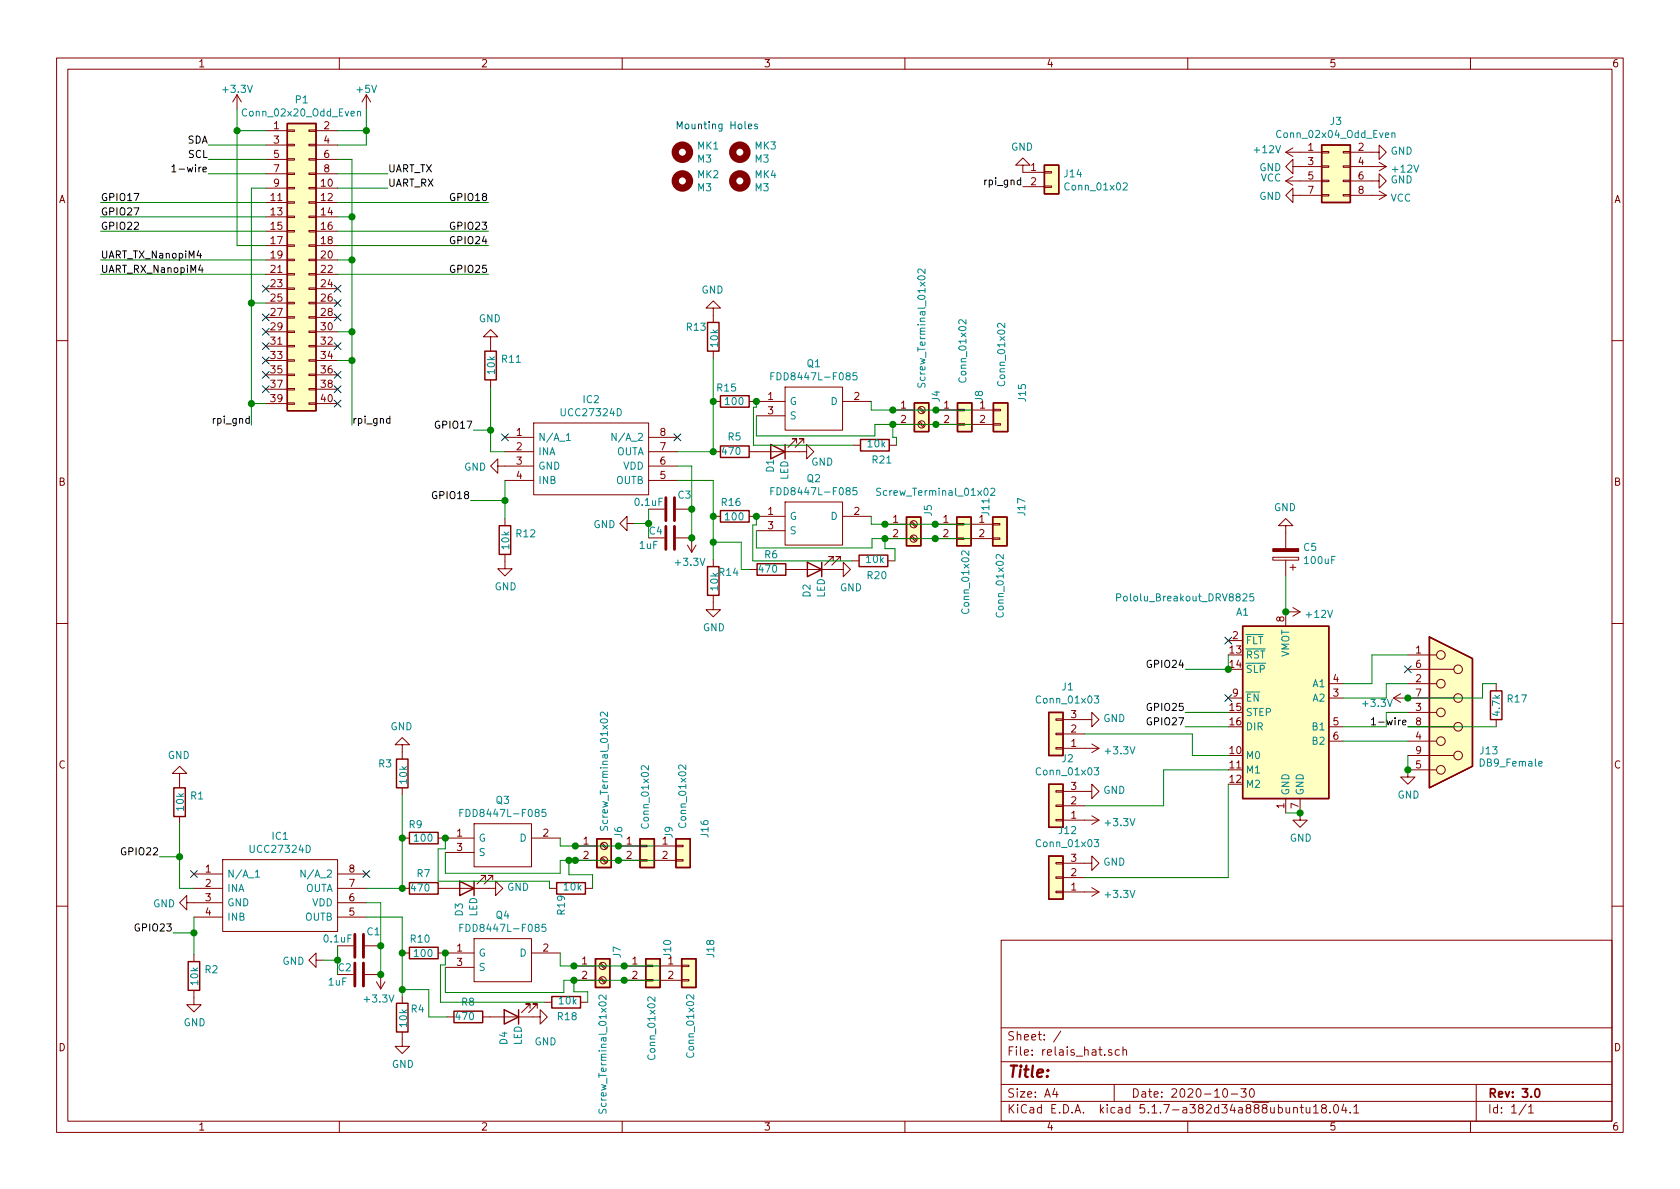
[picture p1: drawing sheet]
<svg xmlns="http://www.w3.org/2000/svg" width="297mm" height="210mm" viewBox="0 0 297 210" stroke-linecap="round" stroke-linejoin="round" font-family="sans-serif">
<g fill="none" stroke="#840000" stroke-width=".18">
<path d="M10 10.3h277v189.9h-277zM12 12.2h273v186.1h-273zM41.9 16.8l-.8 1.2M41.9 16.8v2.5M41.9 16.8l.8 1.2M60 10.3v1.9M64.8 16.8l-.8 1.2M64.8 16.8v2.5M64.8 16.8l.7 1.2M110 10.3v1.9M160 10.3v1.9M210 10.3v1.9"/>
<path d="M260 10.3v1.9M47 23.1h3.8M47 33.3h3.8M47 35.8h3.8M47 38.3h3.8M47 25.6h3.8M47 28.2h3.8M47 30.7h3.8M50.8 38.2h1.3v.3h-1.3zM50.8 35.7h1.3v.2h-1.3zM50.8 33.1h1.3v.3h-1.3zM50.8 30.6h1.3v.3h-1.3z"/>
<path d="M50.8 28.1h1.3v.2h-1.3zM50.8 25.5h1.3v.3h-1.3zM50.8 23h1.3v.2h-1.3zM54.6 38.2h1.3v.3h-1.3zM54.6 35.7h1.3v.2h-1.3zM54.6 33.1h1.3v.3h-1.3zM54.6 30.6h1.3v.3h-1.3zM54.6 28.1h1.3v.2h-1.3zM54.6 25.5h1.3v.3h-1.3zM54.6 23h1.3v.2h-1.3zM55.9 23.1h3.8M55.9 33.3h3.8"/>
<path d="M55.9 35.8h3.8M55.9 38.3h3.8M55.9 25.6h3.8M55.9 28.2h3.8M55.9 30.7h3.8M180.8 29.2h1.3l-1.3-1.3-1.2 1.3h1.2v1.3h3.9M180.8 33h3.9M184.7 32.9h1.2v.2h-1.2zM184.7 30.3h1.2v.3h-1.2zM227.3 32l1.3 .8M227.3 32h6.4M227.3 26.9h6.4"/>
<path d="M227.3 26.9l1.3 .8M228.6 34.5v-1.2l-1.3 1.2 1.3 1.3v-1.3h5.1M228.6 29.5v-1.3l-1.3 1.3 1.3 1.2v-1.2h5.1M228.6 31.2l-1.3 .8M228.6 26.2l-1.3 .7M233.7 34.4h1.2v.3h-1.2zM233.7 31.9h1.2v.2h-1.2zM233.7 26.8h1.2v.2h-1.2zM233.7 29.3h1.2v.3h-1.2zM237.5 34.4h1.3v.3h-1.3zM237.5 31.9h1.3v.2h-1.3zM237.5 26.8h1.3v.2h-1.3z"/>
<path d="M237.5 29.3h1.3v.3h-1.3zM238.8 26.9h5v-1.3l1.3 1.3-1.3 1.3v-1.3M238.8 32h5v-1.3l1.3 1.3-1.3 1.3v-1.3M238.8 34.5h6.3M238.8 29.5h6.3M243.8 33.8l1.3 .7M243.8 28.7l1.3 .8M245.1 34.5l-1.3 .8M245.1 29.5l-1.3 .7M47 40.9h3.8M47 43.4h3.8M47 46h3.8"/>
<path d="M47 48.5h3.8M47 51h3.8M47 53.6h3.8M47 56.1h3.8M47 58.7h3.8M50.8 50.9h1.3v.3h-1.3zM50.8 53.5h1.3v.2h-1.3zM50.8 56h1.3v.3h-1.3zM50.8 58.5h1.3v.3h-1.3zM50.8 48.4h1.3v.2h-1.3zM50.8 43.3h1.3v.3h-1.3zM50.8 40.8h1.3v.2h-1.3z"/>
<path d="M50.8 45.8h1.3v.3h-1.3zM54.6 50.9h1.3v.3h-1.3zM54.6 53.5h1.3v.2h-1.3zM54.6 56h1.3v.3h-1.3zM54.6 58.5h1.3v.3h-1.3zM54.6 48.4h1.3v.2h-1.3zM54.6 43.3h1.3v.3h-1.3zM54.6 40.8h1.3v.2h-1.3zM54.6 45.8h1.3v.3h-1.3zM55.9 40.9h3.8M55.9 43.4h3.8M55.9 46h3.8"/>
<path d="M55.9 48.5h3.8M55.9 51h3.8M55.9 53.6h3.8M55.9 56.1h3.8M55.9 58.7h3.8M86.7 59.6h1.3l-1.3-1.3-1.2 1.3h1.2v2.5M126.1 54.5h1.3l-1.3-1.3-1.3 1.3h1.3v2.5M10 60.2h2M47 61.2h3.8M47 63.7h3.8M47 66.3h3.8M47 68.8h3.8"/>
<path d="M47 71.4h3.8M50.8 61.1h1.3v.2h-1.3zM50.8 63.6h1.3v.3h-1.3zM50.8 66.2h1.3v.2h-1.3zM50.8 68.7h1.3v.3h-1.3zM50.8 71.2h1.3v.3h-1.3zM54.6 61.1h1.3v.2h-1.3zM54.6 63.6h1.3v.3h-1.3zM54.6 66.2h1.3v.2h-1.3zM54.6 68.7h1.3v.3h-1.3zM54.6 71.2h1.3v.3h-1.3zM55.9 61.2h3.8"/>
<path d="M55.9 63.7h3.8M55.9 66.3h3.8M55.9 68.8h3.8M55.9 71.4h3.8M86.7 67.2v1.2M89.3 79.9h5.1M89.3 77.3h5.1M94.4 74.8h20.3v12.7h-20.3zM114.7 79.9h5.1M114.7 77.3h5.1M126.1 71h1.3M126.1 79.9h1.3"/>
<path d="M126.1 62.1v1.3M132.5 79.9h10.1v-1.3l1.3 1.3-1.3 1.2v-1.2M132.5 71h6.3M133.7 73.5h5.1M138.8 68.4h10.2v7.7h-10.2zM140.8 78.4v-.8h-.7h.7l-1.5 1.5M142.1 78.4v-.8h-.7h.7l-1.5 1.5M149 71h5.1M150.9 78.7h1.2M157.2 78.7h1.3M157.9 72.5h3.8M157.9 75.1h3.8"/>
<path d="M162.4 74.7l.9 .9M162.4 72.2l.9 .8M162.6 74.5l.8 .9M162.6 72l.8 .8M165.5 72.5h3.8M165.5 75.1h3.8M169.3 74.9h1.3v.3h-1.3zM169.3 72.4h1.3v.2h-1.3zM171.8 72.5h3.8M171.8 75.1h3.8M175.6 74.9h1.3v.3h-1.3zM175.6 72.4h1.3v.2h-1.3z"/>
<path d="M285 60.2h2M88 82.4v-1.3l-1.3 1.3 1.3 1.3v-1.3h6.4M89.3 98v2.6h1.3l-1.3 1.2-1.3-1.2h1.3M89.3 85h5.1M89.3 91.7v1.3M110.9 92.6v-1.3l-1.3 1.3 1.3 1.2v-1.2h1.2M114.7 90h2.8M114.7 82.4h5.1M114.7 85h5.1M119.5 95.1h2.8v2.6M119.5 90h2.8M121.5 96.4l.8 1.3"/>
<path d="M123.1 96.4l-.8 1.3M126.1 91.3h1.3M126.1 98.9v1.3M132.5 91.3h6.3M133.7 93.8h5.1M138.8 88.8h10.2v7.6h-10.2zM147.3 99.2v-.8h-.7h.7l-1.5 1.5M148.6 99.2v-.8h-.8h.8l-1.5 1.5M149 91.3h5.1M150.6 99.2h1.3M156.5 92.7h3.8M156.5 95.2h3.8"/>
<path d="M157 99.2h1.2M161 94.9l.9 .9M161 92.4l.9 .8M161.2 94.7l.9 .9M161.2 92.2l.9 .8M165.4 92.7h3.8M165.4 95.2h3.8M169.2 95.1h1.2v.3h-1.2zM169.2 92.6h1.2v.2h-1.2zM171.7 92.7h3.8M171.7 95.2h3.8M175.5 95.1h1.3v.3h-1.3z"/>
<path d="M175.5 92.6h1.3v.2h-1.3zM225 98.5h4.6v.6h-4.6zM227.3 93h1.3l-1.3-1.3-1.2 1.3h1.2v4M227.3 99.1v2.7M228.6 99.8v1M10 110.3h2M126.1 105.3v2.5h1.3l-1.3 1.3-1.3-1.3h1.3M132.6 100.7h1.3M138.9 100.7h10.2v-1.3l1.3 1.3-1.3 1.3v-1.3M217.2 113.3h2.5M228.1 100.3h1M228.6 107.4l1.3 .8"/>
<path d="M229.9 108.2h-2.6v2.5M229.9 108.2l-1.3 .8M248.9 118.4h8.1M248.9 115.8h5.1M285 110.3h2M31.7 136.8h1.3l-1.3-1.3-1.2 1.3h1.2v2.5M71.1 131.7h1.3l-1.3-1.3-1.3 1.3h1.3v2.5M71.1 139.3v1.3M186.7 139.8h1.3v.3h-1.3zM186.7 127.1h1.3v.3h-1.3zM186.7 132.2h1.3v.3h-1.3zM186.7 129.7h1.3v.2h-1.3z"/>
<path d="M188 127.2h5v-1.2l1.3 1.2-1.3 1.3v-1.3M188 139.9h5v-1.2l1.3 1.2-1.3 1.3v-1.3M188 132.3h6.3M188 129.8h3.8M193 131.6l1.3 .7M194.3 132.3l-1.3 .8M217.2 123.4h2.5M234.9 131.1h2.6M234.9 128.5h2.6M234.9 123.4h2.6M234.9 120.9h2.6M246.4 123.4h10.6"/>
<path d="M246.4 123.4l1.2 .8M247.6 122.7l-1.2 .7M248.9 133.6h8.1M248.9 131.1h5.1M248.9 128.5h8.1M248.9 126h5.1M248.9 120.9h5.1M254 136.1h-5.1v1.3h1.3l-1.3 1.3-1.3-1.3h1.3M264.5 120.9v1.3M264.5 127.2v1.3M31.7 144.4v1.3M33 159.6v-1.2l-1.3 1.2 1.3 1.3v-1.3h6.4"/>
<path d="M34.3 157.1h5.1M34.3 154.6h5.1M39.4 152h20.3v12.7h-20.3zM59.7 157.1h5.1M59.7 154.6h5.1M59.7 159.6h5.1M71.1 157.1h1.3M71.1 148.2h1.3M77.5 157.1h10.1v-1.3l1.3 1.3-1.3 1.3v-1.3M77.5 148.2h6.3M78.7 150.7h5.1M83.8 145.7h10.2v7.6h-10.2z"/>
<path d="M85.9 155.6v-.8h-.8h.8l-1.6 1.5M87.1 155.6v-.8h-.7h.7l-1.5 1.5M94 148.2h5.1M97.2 157.1h1.2M101.7 149.6h3.8M101.7 152.1h3.8M103.5 157.1h1.3M106.3 151.8l.8 .8M106.3 149.3l.8 .8M106.5 151.6l.8 .9M106.5 149.1l.8 .8M109.3 149.6h3.9"/>
<path d="M109.3 152.1h3.9M113.2 152h1.2v.3h-1.2zM113.2 149.5h1.2v.2h-1.2zM115.7 149.6h3.8M115.7 152.1h3.8M119.5 152h1.3v.3h-1.3zM119.5 149.5h1.3v.2h-1.3zM186.7 144.9h1.3v.3h-1.3zM186.7 142.4h1.3v.2h-1.3zM186.7 152.5h1.3v.3h-1.3zM186.7 157.6h1.3v.3h-1.3zM186.7 155.1h1.3v.2h-1.3z"/>
<path d="M188 152.6h5v-1.2l1.3 1.2-1.3 1.3v-1.3M188 145h6.3M188 142.5h3.8M188 157.7h6.3M188 155.2h3.8M193 157l1.3 .7M193 144.3l1.3 .7M194.3 157.7l-1.3 .8M194.3 145l-1.3 .8M227.3 141.2v2.6M229.9 141.2v3.8h1.2l-1.2 1.3-1.3-1.3h1.3M10 160.2h2"/>
<path d="M34.3 175.1v2.6h1.3l-1.3 1.2-1.3-1.2h1.3M34.3 162.2h5.1M34.3 168.8v1.2M55.9 169.8v-1.3l-1.3 1.3 1.3 1.3v-1.3h1.2M59.7 167.3h2.8M59.7 162.2h5.1M64.5 172.3h2.8v2.6M64.5 167.3h2.8M66.5 173.6l.8 1.3M68.1 173.6l-.8 1.3M71.1 168.5h1.3M71.1 176.1v1.3"/>
<path d="M77.5 168.5h6.3M78.7 171.1h5.1M79 179.8h1.3M83.8 166h10.2v7.6h-10.2zM85.3 179.8h10.2v-1.2l1.3 1.2-1.3 1.3v-1.3M93.7 178.3v-.8h-.7h.7l-1.5 1.6M94 168.5h5.1M95 178.3v-.8h-.8h.8l-1.5 1.6M96.3 177.2h1.3M101.5 170.8h3.8M101.5 173.3h3.8M102.6 177.2h1.3"/>
<path d="M106 173l.9 .9M106 170.5l.9 .8M106.2 172.8l.9 .9M106.2 170.3l.9 .8M110.4 170.8h3.8M110.4 173.3h3.8M114.2 173.2h1.2v.3h-1.2zM114.2 170.7h1.2v.2h-1.2zM116.7 170.8h3.8M116.7 173.3h3.8M120.5 173.2h1.3v.3h-1.3zM120.5 170.7h1.3v.2h-1.3z"/>
<path d="M177 166.3h108v32h-108zM285 160.2h2M60 198.3v1.9M71.1 182.5v2.5h1.3l-1.3 1.3-1.3-1.3h1.3M110 198.3v1.9M160 198.3v1.9M177 194.8h108M177 191.8h108M177 187.8h108M177 181.8h108M186.5 192.5l-.4 1h1M186.8 193v1"/>
<path d="M187.6 182.3l-1.3 2M196.5 185.7l-.3-.1-.2 .2 .1 .2 .4 .2v.3h-.5M197 191.8v3M197.9 185.7l-.4-.1-.3 .3 .1 .6 .2 .1 .4-.1M198.6 185.7l.2-.1 .3 .1 .1 .9M198.6 185.1v1.5M210 198.3v1.9M216.3 192.7l.4-.2a.94 .94 0 0 1 0 1.5 .79 .79 0 0 1-.4-1.3zM217.7 193.5h1.1M219.4 192.5h.9l-.5 .6 .5 .1v.7l-.3 .1-.6-.1M221.1 192.6l.2-.1a.8 .8 0 0 1 .5 .8 .8 .8 0 0 1-.5 .7 1 1 0 0 1-.2-1.4zM228.7 196l.1-.1a.37 .37 0 0 1 .6 .1v.8"/>
<path d="M228.7 195.8v1M229.9 195.8h.6M230.1 195.3v1.3l.4 .2M230.9 195.8v.8a.39 .39 0 0 0 .7 .1M231.6 195.8v1M232.2 195.8l.5-.5v1.5M232.2 196.8h.9M233.9 196l-.2-.3v-.2l.2-.2 .5 .1 .1 .2-.1 .2-.6 .2a.48 .48 0 0 0-.1 .7l.2 .1 .5-.1a.48 .48 0 0 0-.2-.7M235.2 196.7v.1M235.9 195.5l.2-.2a.81 .81 0 0 1 .6 .6 .81 .81 0 0 1-.3 .8l-.1 .1a.79 .79 0 0 1-.4-1.3zM237.6 195.2l-.4 1.1h1M237.9 195.8v1"/>
<path d="M238.7 196.7v.1M239.4 195.8l.4-.5v1.5M239.4 196.8h.8M260 198.3v1.9M261 191.8v6.5M269.8 195.2l-1.2 2M270.3 195.8l.4-.5v1.5M270.3 196.8h.8"/>
<circle cx="162.9" cy="72.5" r=".63"/>
<circle cx="162.9" cy="75.1" r=".63"/>
<circle cx="161.5" cy="95.2" r=".63"/>
<circle cx="161.5" cy="92.7" r=".63"/>
<circle cx="254.8" cy="115.8" r=".76"/>
<circle cx="257.8" cy="118.4" r=".76"/>
<circle cx="254.8" cy="131.1" r=".76"/>
<circle cx="254.8" cy="136.1" r=".76"/>
<circle cx="254.8" cy="126" r=".76"/>
<circle cx="254.8" cy="120.9" r=".76"/>
<circle cx="257.8" cy="128.5" r=".76"/>
<circle cx="257.8" cy="123.4" r=".76"/>
<circle cx="257.8" cy="133.6" r=".76"/>
<circle cx="106.8" cy="152.1" r=".63"/>
<circle cx="106.8" cy="149.6" r=".63"/>
<circle cx="106.6" cy="173.3" r=".63"/>
<circle cx="106.6" cy="170.8" r=".63"/>
</g>
<path d="M271.5 192.7l.2-.2a.81 .81 0 0 1 .6 .6 .81 .81 0 0 1-.3 .8l-.1 .1a.79 .79 0 0 1-.4-1.3z" fill="none" stroke="#840000" stroke-width=".3"/>
<g fill="#ffffc2" stroke="#ffffc2" stroke-width=".18">
<path d="M185.4 138.7h2.6v7.6h-2.6z"/>
<path d="M252.7 112.6l7.6 3.9v19l-7.6 3.8z"/>
<path d="M185.4 126h2.6v7.6h-2.6z"/>
<path d="M185.4 151.4h2.6v7.6h-2.6z"/>
<path d="M113.2 148.3h2.5v5.1h-2.5z"/>
<path d="M169.3 71.2h2.5v5.1h-2.5z"/>
<path d="M114.2 169.5h2.5v5.1h-2.5z"/>
<path d="M169.2 91.4h2.5v5.1h-2.5z"/>
<path d="M219.7 110.7h15.2v30.5h-15.2z"/>
<path d="M160.3 91.4h2.5v5.1h-2.5z"/>
<path d="M105.5 148.3h2.6v5.1h-2.6z"/>
<path d="M161.7 71.2h2.5v5.1h-2.5z"/>
<path d="M105.3 169.5h2.5v5.1h-2.5z"/>
<path d="M120.5 169.5h2.6v5.1h-2.6z"/>
<path d="M184.7 29.2h2.5v5.1h-2.5z"/>
<path d="M175.5 91.4h2.6v5.1h-2.6z"/>
<path d="M175.6 71.2h2.6v5.1h-2.6z"/>
<path d="M119.5 148.3h2.5v5.1h-2.5z"/>
<path d="M50.8 21.8h5.1v50.8h-5.1z"/>
<path d="M233.7 25.6h5.1v10.2h-5.1z"/>
</g>
<g fill="none" stroke="#840000" stroke-width=".25">
<path d="M50.8 21.8h5.1v50.8h-5.1zM184.7 29.2h2.5v5.1h-2.5zM233.7 25.6h5.1v10.2h-5.1zM125.1 57h2v5.1h-2zM85.7 62.1h2.1v5.1h-2.1zM127.4 78.9h5.1v2h-5.1zM127.4 70h5.1v2h-5.1zM136.3 78.6l2.5 1.3-2.5 1.2zM138.8 78.6v2.5M152.1 77.7h5.1v2.1h-5.1zM161.7 71.2h2.5v5.1h-2.5zM169.3 71.2h2.5v5.1h-2.5z"/>
<path d="M175.6 71.2h2.6v5.1h-2.6zM88.3 93h2v5h-2zM127.4 90.3h5.1v2h-5.1zM133.9 99.7h5v2h-5zM142.7 99.4l2.6 1.3-2.6 1.3zM145.3 99.4v2.6M151.9 98.2h5.1v2h-5.1zM160.3 91.4h2.5v5.1h-2.5zM169.2 91.4h2.5v5.1h-2.5zM175.5 91.4h2.6v5.1h-2.6zM125.1 100.2h2v5.1h-2zM219.7 110.7h15.2v30.5h-15.2z"/>
<path d="M252.7 112.6l7.6 3.9v19l-7.6 3.8zM30.7 139.3h2.1v5.1h-2.1zM70.1 134.2h2v5.1h-2zM185.4 138.7h2.6v7.6h-2.6zM185.4 126h2.6v7.6h-2.6zM263.5 122.2h2.1v5h-2.1zM72.4 156.1h5.1v2h-5.1zM72.4 147.2h5.1v2h-5.1zM81.3 155.8l2.5 1.3-2.5 1.3zM83.8 155.8v2.6M98.4 156.1h5.1v2h-5.1zM105.5 148.3h2.6v5.1h-2.6z"/>
<path d="M113.2 148.3h2.5v5.1h-2.5zM119.5 148.3h2.5v5.1h-2.5zM185.4 151.4h2.6v7.6h-2.6zM33.3 170h2v5.1h-2zM70.1 177.4h2v5.1h-2zM72.4 167.5h5.1v2h-5.1zM80.3 178.8h5v2h-5zM89.2 178.6l2.5 1.2-2.5 1.3zM91.7 178.6v2.5M97.6 176.2h5v2.1h-5zM105.3 169.5h2.5v5.1h-2.5zM114.2 169.5h2.5v5.1h-2.5z"/>
<path d="M120.5 169.5h2.6v5.1h-2.6z"/>
</g>
<g fill="none" stroke="#008484" stroke-width=".18">
<path d="M63.2 19.8l.2-.1h.3l.1 .8M63.2 19.7v.8M198.6 32.5l.5-.2 .2 .4v.2l-.8 .7h.8M246.1 23.6l.2-.1h.3v.8M246.1 23.5v.8M163.6 47.6v.8l-.8-.8h-.2l-.3 .2 .1 .5M170.8 56.5v.8l-.7-.7-.2-.1-.4 .3 .1 .4M177.6 57.2v.8l-.7-.8h-.2l-.3 .2 .1 .5M100.2 77l.3-.4v1.3M100.2 77.9h.7M108.9 76.6v1.3l-.7-1.3v1.3M136.3 66.5h.4"/>
<path d="M136.9 65.9h-.6v1.3M151.5 65.9h-.6l-.1 .6 .5-.1 .2 .2v.3l-.2 .3-.5-.1M162.4 67.8l-.1 .4 .1 .2h.4l.3-.6h.2l.3 .2-.1 .5M136.3 86.8h.4M136.9 86.2h-.6v1.3M151.5 86.2h-.6l-.1 .6 .5-.1 .2 .3v.3l-.2 .2-.5-.1M155.7 86.4l-.5-.1-.2 .2 .1 .4 .6 .2v.3l-.2 .2-.5-.1M171.3 97.4v.8l-.7-.7-.2-.1-.4 .3 .2 .4M175.2 86.5l.5-.2 .2 .4-.1 .2-.7 .7h.8M177.4 98.1v.8l-.7-.8h-.2l-.4 .2 .2 .5M197.4 105.7l.7-.1v-.5l-.7-.1v1.3M219.8 105.1l.4-.1 .3 .4-.1 .2-.7 .7h.8"/>
<path d="M221.6 105h-.6v.6l.2-.1 .4 .1v.5l-.1 .2-.5-.2M107.4 125.9v.8l-.7-.7-.2-.1-.4 .3 .2 .4M114.7 135.4v.8l-.8-.7-.2-.1-.3 .2 .1 .5M121.3 135.3v.8l-.8-.8h-.2l-.3 .2 .1 .5M193.5 135.8h.8l-.4 .4 .3 .2v.6h-.5l-.2-.1M193.5 123.1h.8l-.4 .4 .3 .2v.6h-.5l-.2-.1M45.2 154.2l.3-.4v1.3M45.2 155.1h.7M53.9 153.8v1.3l-.7-1.3v1.3M81.3 143.7h.4M81.9 143.1h-.6v1.3M96.5 143.1h-.6l-.1 .6 .5-.1 .2 .3v.3l-.2 .2-.5-.1"/>
<path d="M106.2 146.1l-.1 .5 .2 .2 .4-.1 .2-.5 .3-.1 .2 .2v.5M193.5 148.5h.8l-.4 .4 .3 .2v.6h-.5l-.2-.1M81.3 164.1h.4M81.9 163.4h-.6v1.3M96.5 163.4h-.6l-.1 .7 .5-.2 .2 .3v.3l-.2 .2-.5-.1M107.2 176v.8l-.7-.8h-.3l-.3 .2 .1 .5M115.8 176.3v.8l-.7-.8h-.2l-.4 .2 .2 .5M122.7 175.9v.8l-.8-.7-.2-.1-.3 .2 .1 .5M106 196.2l-.1 .4 .1 .2h.5l.2-.6h.2l.3 .2-.1 .5"/>
</g>
<path d="M225 97h4.6v.5h-4.6z" fill="#840000" stroke="#840000" stroke-width=".18"/>
<path d="M117.7 88v4.1M117.7 93.1v4M119.3 88v4.1M119.3 93.1v4M62.7 165.2v4.1M62.7 170.3v4.1M64.3 165.2v4.1M64.3 170.3v4.1" fill="none" stroke="#840000" stroke-width=".51"/>
<g fill="none" stroke="#840000" stroke-width="1.3">
<circle cx="120.6" cy="26.9" r="1.27"/>
<circle cx="120.6" cy="32" r="1.27"/>
<circle cx="130.8" cy="26.9" r="1.27"/>
<circle cx="130.8" cy="32" r="1.27"/>
</g>
<g fill="none" stroke="#008400" stroke-width=".18">
<path d="M41.9 19.3v24.1h5.1M64.8 19.3v6.3h-5.1M17.8 38.3h29.2M17.8 35.8h29.2M36.8 30.7h10.2M36.8 25.6h10.2M36.8 28.2h10.2M41.9 23.1h5.1M47 33.3h-2.6v41.9M59.7 28.2h2.5v47M59.7 30.7h8.9M59.7 33.3h8.9"/>
<path d="M59.7 23.1h5.1M59.7 38.3h2.5M59.7 35.8h26.7M17.8 46h29.2M17.8 40.9h29.2M17.8 48.5h29.2M44.4 53.6h2.6M59.7 58.7h2.5M59.7 46h2.5M59.7 43.4h26.7M59.7 40.9h26.7M59.7 48.5h26.7"/>
<path d="M44.4 71.4h2.6M59.7 63.7h2.5M83.7 76.1h3M86.7 68.4v11.5h2.6M126.1 63.4v16.5h-6.3M133.7 71v1h-.5v6.7h17.7M133.7 73.5v3.6h21v-2h17.1M154.1 71v1.5h17.7M157.9 75.1v2.2h.6v1.4M83.2 88.5h6.1M89.3 85v6.7M112.1 92.6h2.6"/>
<path d="M114.7 90v5.1M119.8 85h6.3v13.9M119.8 82.4h2.5v12.7M126.1 95.9h5v4.8h1.5M133.7 91.3v1.5h-.6v6.4h17.5M133.7 93.8v3.1h20.5v-1.7h17.5M154.1 91.3v1.4h17.6M156.5 95.2v1.8h1.7v2.2M217.2 115.8v2.6h-7.7M227.3 101.8v6.4M248.9 115.8h-6.3v5.1h-5.1M191.8 129.8h19v3.8h6.4"/>
<path d="M209.5 128.5h7.7M209.5 126h7.7M217.2 138.7v16.5h-25.4M217.2 136.1h-11.5v6.4h-13.9M237.5 131.1h11.4M248.9 120.9h-3.8v2.5h-7.6M248.9 126h-3.8v2.5h-7.6M248.9 128.5h15.6M248.9 133.6v2.5M264.5 120.9h-2.4v2.5h-13.2M28.2 151.5h3.5M31.7 145.7v11.4h2.6"/>
<path d="M64.8 159.6h2.5v12.7M71.1 140.6v16.5h-6.3M78.7 150.7v3.7h20.4v-2.3h16.6M78.7 148.2v1.9h-1.2v5.7h19.7v1.3M99.1 148.2v1.4h16.6M100.6 152.1v2.6h4.2v2.4M227.3 143.8h2.6M30.6 165h3.7M34.3 162.2v6.6M57.1 169.8h2.6M59.7 167.3v5M64.8 162.2h6.3v13.9"/>
<path d="M71.1 175h4.7v4.8h3.2M78.7 168.5v2.1h-.8v6.6h18.4M78.7 171.1v4.4h21v-2.2h17M99.1 168.5v2.3h17.6M101.5 173.3v2.1h2.4v1.8"/>
</g>
<path d="M30.4 29.5l.4-.4v1.3M30.4 30.4h.7M35.1 44.3l-.3 .9h.8M35.4 46.9l-.3 .8h.8M35.7 47.3v.9M68.9 74.1l-.3-.1-.2 .2 .1 .6h.4M68.9 73.6v1.2M242.5 127.3l.3-.4v1.3M242.5 128.2h.7" fill="none" stroke="#000" stroke-width=".18"/>
<path d="M132.3 22.3l.6-.1v-.2l-.4-.1-.2 .2 .1 .6h.5M133.9 22l-.3-.1-.2 .2 .1 .2 .4 .1v.3h-.5" fill="none" stroke="#0000c2" stroke-width=".18"/>
<g fill="#008400" stroke="#008400" stroke-width=".25">
<circle cx="109.3" cy="149.6" r=".51"/>
<circle cx="133.7" cy="91.3" r=".51"/>
<circle cx="62.2" cy="38.3" r=".51"/>
<circle cx="59.7" cy="169.8" r=".51"/>
<circle cx="110.4" cy="173.3" r=".51"/>
<circle cx="64.8" cy="23.1" r=".51"/>
<circle cx="126.1" cy="71" r=".51"/>
<circle cx="110.4" cy="170.8" r=".51"/>
<circle cx="62.2" cy="63.7" r=".51"/>
<circle cx="133.7" cy="71" r=".51"/>
<circle cx="62.2" cy="58.7" r=".51"/>
<circle cx="126.1" cy="91.3" r=".51"/>
<circle cx="62.2" cy="46" r=".51"/>
<circle cx="109.3" cy="152.1" r=".51"/>
<circle cx="122.3" cy="95.1" r=".51"/>
<circle cx="44.5" cy="71.4" r=".51"/>
<circle cx="41.9" cy="23.1" r=".51"/>
<circle cx="100.6" cy="152.1" r=".51"/>
<circle cx="165.5" cy="75.1" r=".51"/>
<circle cx="122.3" cy="90" r=".51"/>
<circle cx="44.5" cy="53.6" r=".51"/>
<circle cx="248.9" cy="123.4" r=".51"/>
<circle cx="78.7" cy="148.2" r=".51"/>
<circle cx="165.5" cy="72.5" r=".51"/>
<circle cx="165.4" cy="95.2" r=".51"/>
<circle cx="114.7" cy="92.6" r=".51"/>
<circle cx="78.7" cy="168.5" r=".51"/>
<circle cx="165.4" cy="92.7" r=".51"/>
<circle cx="101.5" cy="173.3" r=".51"/>
<circle cx="67.3" cy="172.3" r=".51"/>
<circle cx="217.2" cy="118.4" r=".51"/>
<circle cx="229.9" cy="143.8" r=".51"/>
<circle cx="227.3" cy="108.2" r=".51"/>
<circle cx="67.3" cy="167.3" r=".51"/>
<circle cx="157.9" cy="72.5" r=".51"/>
<circle cx="157.9" cy="75.1" r=".51"/>
<circle cx="156.5" cy="95.2" r=".51"/>
<circle cx="71.1" cy="168.5" r=".51"/>
<circle cx="156.5" cy="92.7" r=".51"/>
<circle cx="101.7" cy="149.6" r=".51"/>
<circle cx="71.1" cy="148.2" r=".51"/>
<circle cx="101.7" cy="152.1" r=".51"/>
<circle cx="101.5" cy="170.8" r=".51"/>
<circle cx="86.7" cy="76.1" r=".51"/>
<circle cx="248.9" cy="136.1" r=".51"/>
<circle cx="89.3" cy="88.5" r=".51"/>
<circle cx="126.1" cy="95.9" r=".51"/>
<circle cx="71.1" cy="175" r=".51"/>
<circle cx="71.1" cy="157.1" r=".51"/>
<circle cx="126.1" cy="79.9" r=".51"/>
<circle cx="34.3" cy="165" r=".51"/>
<circle cx="31.8" cy="151.5" r=".51"/>
</g>
<g fill="none" stroke="#000084" stroke-width=".18">
<path d="M46.4 55.5l1.2 1.2M46.4 50.4l1.2 1.3M46.4 58.1l1.2 1.2M47.6 55.5l-1.2 1.2M47.6 50.4l-1.2 1.3M47.6 58.1l-1.2 1.2M59.1 50.4l1.2 1.3M59.1 53l1.2 1.2M59.1 55.5l1.2 1.2M60.3 50.4l-1.2 1.3M60.3 53l-1.2 1.2M60.3 55.5l-1.2 1.2"/>
<path d="M46.4 60.6l1.2 1.2M46.4 63.1l1.2 1.3M46.4 65.7l1.2 1.2M46.4 68.2l1.2 1.2M47.6 65.7l-1.2 1.2M47.6 68.2l-1.2 1.2M47.6 60.6l-1.2 1.2M47.6 63.1l-1.2 1.3M59.1 60.6l1.2 1.2M59.1 68.2l1.2 1.2M59.1 65.7l1.2 1.2M59.1 70.8l1.2 1.2"/>
<path d="M60.3 60.6l-1.2 1.2M60.3 68.2l-1.2 1.2M60.3 65.7l-1.2 1.2M60.3 70.8l-1.2 1.2M88.7 76.7l1.2 1.2M89.9 76.7l-1.2 1.2M119.2 76.7l1.2 1.2M120.4 76.7l-1.2 1.2M216.6 112.7l1.2 1.2M217.8 112.7l-1.2 1.2M248.3 117.7l1.2 1.3M249.5 117.7l-1.2 1.3"/>
<path d="M216.6 122.8l1.2 1.2M217.8 122.8l-1.2 1.2M33.7 153.9l1.2 1.3M34.9 153.9l-1.2 1.3M64.2 153.9l1.2 1.3M65.4 153.9l-1.2 1.3"/>
</g>
<text font-size="2.8" fill="#840000" x="178" y="190.5">Title:</text>
<g font-size="2.1" fill="#840000">
<text x="178" y="184">Sheet: /</text>
<text x="178" y="186.7">File: relais_hat.sch</text>
<text x="178" y="196.9">KiCad E.D.A. kicad 5.1.7-a382d34a888ubuntu18.04.1</text>
<text x="178" y="194.1">Size: A4</text>
<text x="200" y="194.1">Date: 2020-10-30</text>
<text x="263" y="194.1">Rev: 3.0</text>
<text x="263" y="196.9">Id: 1/1</text>
</g>
<g font-size="1.8" fill="#840000">
<text x="35" y="11.9">1</text>
<text x="85" y="11.9">2</text>
<text x="135" y="11.9">3</text>
<text x="185" y="11.9">4</text>
<text x="235" y="11.9">5</text>
<text x="285" y="11.9">6</text>
<text x="48.4" y="22.9">1</text>
<text x="57.3" y="22.9">2</text>
<text x="48.4" y="25.4">3</text>
<text x="48.4" y="27.9">5</text>
<text x="57.3" y="25.4">4</text>
<text x="57.3" y="27.9">6</text>
<text x="231.3" y="26.7">1</text>
<text x="231.3" y="29.2">3</text>
<text x="240.2" y="26.7">2</text>
<text x="240.2" y="29.2">4</text>
<text x="10.4" y="35.9">A</text>
<text x="47.9" y="35.6">11</text>
<text x="48.4" y="30.5">7</text>
<text x="48.4" y="33">9</text>
<text x="56.8" y="33">10</text>
<text x="56.8" y="35.6">12</text>
<text x="57.3" y="30.5">8</text>
<text x="182.3" y="30.2">1</text>
<text x="182.3" y="32.8">2</text>
<text x="231.3" y="31.7">5</text>
<text x="231.3" y="34.3">7</text>
<text x="240.2" y="31.7">6</text>
<text x="240.2" y="34.3">8</text>
<text x="285.4" y="35.9">A</text>
<text x="47.9" y="38.1">13</text>
<text x="47.9" y="40.6">15</text>
<text x="56.8" y="38.1">14</text>
<text x="56.8" y="40.6">16</text>
<text x="47.9" y="43.2">17</text>
<text x="47.9" y="45.7">19</text>
<text x="56.8" y="43.2">18</text>
<text x="56.8" y="45.7">20</text>
<text x="47.9" y="48.3">21</text>
<text x="47.9" y="50.8">23</text>
<text x="47.9" y="53.3">25</text>
<text x="56.8" y="48.3">22</text>
<text x="56.8" y="50.8">24</text>
<text x="56.8" y="53.3">26</text>
<text x="47.9" y="55.9">27</text>
<text x="47.9" y="58.4">29</text>
<text x="56.8" y="55.9">28</text>
<text x="56.8" y="58.4">30</text>
<text x="47.9" y="61">31</text>
<text x="47.9" y="63.5">33</text>
<text x="56.8" y="61">32</text>
<text x="56.8" y="63.5">34</text>
<text x="47.9" y="66">35</text>
<text x="47.9" y="68.6">37</text>
<text x="47.9" y="71.1">39</text>
<text x="56.8" y="66">36</text>
<text x="56.8" y="68.6">38</text>
<text x="56.8" y="71.1">40</text>
<text x="135.8" y="70.7">1</text>
<text x="151" y="70.7">2</text>
<text x="91.3" y="77.1">1</text>
<text x="116.7" y="77.1">8</text>
<text x="135.8" y="73.3">3</text>
<text x="159.3" y="72.3">1</text>
<text x="159.3" y="74.8">2</text>
<text x="166.9" y="72.3">1</text>
<text x="166.9" y="74.8">2</text>
<text x="173.3" y="72.3">1</text>
<text x="173.3" y="74.8">2</text>
<text x="91.3" y="79.6">2</text>
<text x="91.3" y="82.2">3</text>
<text x="116.7" y="79.6">7</text>
<text x="116.7" y="82.2">6</text>
<text x="10.4" y="85.9">B</text>
<text x="91.3" y="84.7">4</text>
<text x="116.7" y="84.7">5</text>
<text x="285.4" y="85.9">B</text>
<text x="135.8" y="91.1">1</text>
<text x="135.8" y="93.6">3</text>
<text x="151" y="91.1">2</text>
<text x="157.9" y="92.5">1</text>
<text x="157.9" y="95">2</text>
<text x="166.8" y="92.5">1</text>
<text x="166.8" y="95">2</text>
<text x="173.1" y="92.5">1</text>
<text x="173.1" y="95">2</text>
<text x="218" y="113">2</text>
<text x="227.1" y="110" transform="rotate(-90 227.1 110)">8</text>
<text x="217.5" y="115.6">13</text>
<text x="217.5" y="118.1">14</text>
<text x="250.3" y="115.6">1</text>
<text x="250.3" y="118.1">6</text>
<text x="217.5" y="125.7">15</text>
<text x="218" y="123.2">9</text>
<text x="235.7" y="123.2">3</text>
<text x="235.7" y="120.6">4</text>
<text x="250.3" y="120.6">2</text>
<text x="250.3" y="125.7">3</text>
<text x="250.3" y="123.2">7</text>
<text x="189.4" y="129.5">2</text>
<text x="189.4" y="127">3</text>
<text x="217.5" y="128.3">16</text>
<text x="235.7" y="128.3">5</text>
<text x="235.7" y="130.8">6</text>
<text x="250.3" y="130.8">4</text>
<text x="250.3" y="128.3">8</text>
<text x="10.4" y="135.9">C</text>
<text x="189.4" y="132.1">1</text>
<text x="217.5" y="133.3">10</text>
<text x="217.5" y="135.9">11</text>
<text x="250.3" y="135.9">5</text>
<text x="250.3" y="133.3">9</text>
<text x="285.4" y="135.9">C</text>
<text x="189.4" y="142.2">2</text>
<text x="189.4" y="139.7">3</text>
<text x="217.5" y="138.4">12</text>
<text x="227.1" y="143" transform="rotate(-90 227.1 143)">1</text>
<text x="229.6" y="143" transform="rotate(-90 229.6 143)">7</text>
<text x="80.8" y="147.9">1</text>
<text x="96" y="147.9">2</text>
<text x="103.1" y="149.3">1</text>
<text x="110.8" y="149.3">1</text>
<text x="117.1" y="149.3">1</text>
<text x="189.4" y="144.8">1</text>
<text x="36.3" y="154.3">1</text>
<text x="61.7" y="154.3">8</text>
<text x="80.8" y="150.5">3</text>
<text x="103.1" y="151.9">2</text>
<text x="110.8" y="151.9">2</text>
<text x="117.1" y="151.9">2</text>
<text x="189.4" y="154.9">2</text>
<text x="189.4" y="152.4">3</text>
<text x="36.3" y="156.8">2</text>
<text x="36.3" y="159.4">3</text>
<text x="36.3" y="161.9">4</text>
<text x="61.7" y="156.8">7</text>
<text x="61.7" y="159.4">6</text>
<text x="61.7" y="161.9">5</text>
<text x="189.4" y="157.5">1</text>
<text x="80.8" y="168.3">1</text>
<text x="80.8" y="170.8">3</text>
<text x="96" y="168.3">2</text>
<text x="102.9" y="170.6">1</text>
<text x="102.9" y="173.1">2</text>
<text x="111.8" y="170.6">1</text>
<text x="111.8" y="173.1">2</text>
<text x="118.1" y="170.6">1</text>
<text x="118.1" y="173.1">2</text>
<text x="10.4" y="185.9">D</text>
<text x="285.4" y="185.9">D</text>
<text x="35" y="199.9">1</text>
<text x="85" y="199.9">2</text>
<text x="135" y="199.9">3</text>
<text x="185" y="199.9">4</text>
<text x="235" y="199.9">5</text>
<text x="285" y="199.9">6</text>
</g>
<g font-size="1.8" fill="#008484">
<text x="39.6" y="16.4">+3.3V</text>
<text x="63.2" y="16.4">+5V</text>
<text x="43.3" y="20.6">Conn_02x20_Odd_Even</text>
<text x="52.3" y="18.3">P1</text>
<text x="235.3" y="22.1">J3</text>
<text x="123.4" y="26.4">MK1</text>
<text x="123.4" y="28.7">M3</text>
<text x="133.5" y="26.4">MK3</text>
<text x="133.5" y="28.7">M3</text>
<text x="178.8" y="26.6">GND</text>
<text x="221.9" y="27.1">+12V</text>
<text x="226.2" y="24.4">Conn_02x04_Odd_Even</text>
<text x="245.9" y="27.4">GND</text>
<text x="123.4" y="31.5">MK2</text>
<text x="123.4" y="33.8">M3</text>
<text x="133.5" y="31.5">MK4</text>
<text x="133.5" y="33.8">M3</text>
<text x="188.2" y="31.4">J14</text>
<text x="188.6" y="33.7">Conn_01x02</text>
<text x="222.7" y="35.4">GND</text>
<text x="222.7" y="30.3">GND</text>
<text x="222.9" y="32.1">VCC</text>
<text x="245.8" y="35.7">VCC</text>
<text x="245.9" y="32.4">GND</text>
<text x="246.4" y="30.5">+12V</text>
<text x="124" y="51.9">GND</text>
<text x="84.7" y="57">GND</text>
<text x="121.5" y="58.5">R13</text>
<text x="88.8" y="64.2">R11</text>
<text x="127" y="61.3" transform="rotate(-90 127 61.3)">10k</text>
<text x="142.7" y="64.9">Q1</text>
<text x="87.5" y="66.1" transform="rotate(-90 87.5 66.1)">10k</text>
<text x="103.1" y="71.3">IC2</text>
<text x="126.8" y="69.2">R15</text>
<text x="128.3" y="71.6">100</text>
<text x="137.3" y="67.3">FDD8447L-F085</text>
<text x="139.6" y="71.6">G</text>
<text x="146.9" y="71.6">D</text>
<text x="163.6" y="67.8" transform="rotate(-90 163.6 67.8)">Screw_Terminal_01x02</text>
<text x="166.2" y="71" transform="rotate(-90 166.2 71)">J4</text>
<text x="170.9" y="67.3" transform="rotate(-90 170.9 67.3)">Conn_01x02</text>
<text x="173.8" y="71" transform="rotate(-90 173.8 71)">J8</text>
<text x="177.7" y="67.9" transform="rotate(-90 177.7 67.9)">Conn_01x02</text>
<text x="181.4" y="70.9" transform="rotate(-90 181.4 70.9)">J15</text>
<text x="95.1" y="78">N/A_1</text>
<text x="99.5" y="73.6">UCC27324D</text>
<text x="108.9" y="78">N/A_2</text>
<text x="128.8" y="77.9">R5</text>
<text x="139.6" y="74.2">S</text>
<text x="82.1" y="83.2">GND</text>
<text x="95.1" y="80.5">INA</text>
<text x="95.1" y="83.1">GND</text>
<text x="108.9" y="80.5">OUTA</text>
<text x="110.2" y="83.1">VDD</text>
<text x="127.8" y="80.4">470</text>
<text x="136.8" y="83.5" transform="rotate(-90 136.8 83.5)">D1</text>
<text x="143.4" y="82.3">GND</text>
<text x="153.5" y="79.1">10k</text>
<text x="154.3" y="82">R21</text>
<text x="95.1" y="85.6">INB</text>
<text x="108.9" y="85.6">OUTB</text>
<text x="112.4" y="89.5">0.1uF</text>
<text x="119.9" y="88.2">C3</text>
<text x="127.6" y="89.5">R16</text>
<text x="137.3" y="87.6">FDD8447L-F085</text>
<text x="139.4" y="84.9" transform="rotate(-90 139.4 84.9)">LED</text>
<text x="142.7" y="85.3">Q2</text>
<text x="155.7" y="87.7">Screw_Terminal_01x02</text>
<text x="91.3" y="95">R12</text>
<text x="104.9" y="93.4">GND</text>
<text x="114.8" y="94.5">C4</text>
<text x="128.3" y="92">100</text>
<text x="139.6" y="91.9">G</text>
<text x="139.6" y="94.5">S</text>
<text x="146.9" y="91.9">D</text>
<text x="164.8" y="91.2" transform="rotate(-90 164.8 91.2)">J5</text>
<text x="174.9" y="91.1" transform="rotate(-90 174.9 91.1)">J11</text>
<text x="181.3" y="91.1" transform="rotate(-90 181.3 91.1)">J17</text>
<text x="225.2" y="90.4">GND</text>
<text x="90" y="97" transform="rotate(-90 90 97)">10k</text>
<text x="113.1" y="97.1">1uF</text>
<text x="119.6" y="100.1">+3.3V</text>
<text x="127.2" y="101.8">R14</text>
<text x="134.3" y="101.3">470</text>
<text x="135.2" y="98.7">R6</text>
<text x="153.2" y="99.6">10k</text>
<text x="230.5" y="97.4">C5</text>
<text x="230.8" y="99.7">100uF</text>
<text x="87.5" y="104.4">GND</text>
<text x="127" y="104.3" transform="rotate(-90 127 104.3)">10k</text>
<text x="143.3" y="105.6" transform="rotate(-90 143.3 105.6)">D2</text>
<text x="145.8" y="105.7" transform="rotate(-90 145.8 105.7)">LED</text>
<text x="148.5" y="104.6">GND</text>
<text x="153.4" y="102.4">R20</text>
<text x="198.2" y="106.3">Pololu_Breakout_DRV8825</text>
<text x="124.3" y="111.6">GND</text>
<text x="171.4" y="108.2" transform="rotate(-90 171.4 108.2)">Conn_01x02</text>
<text x="177.5" y="108.8" transform="rotate(-90 177.5 108.8)">Conn_01x02</text>
<text x="218.6" y="108.9">A1</text>
<text x="220.2" y="113.9">FLT</text>
<text x="231.1" y="109.3">+12V</text>
<text x="220.2" y="116.5">RST</text>
<text x="220.2" y="119">SLP</text>
<text x="228" y="116.4" transform="rotate(-90 228 116.4)">VMOT</text>
<text x="183.5" y="124.4">Conn_01x03</text>
<text x="187.8" y="122.1">J1</text>
<text x="220.2" y="124.1">EN</text>
<text x="232.2" y="124.1">A2</text>
<text x="232.2" y="121.5">A1</text>
<text x="241.1" y="125">+3.3V</text>
<text x="266.6" y="124.2">R17</text>
<text x="69" y="129.1">GND</text>
<text x="195.1" y="127.7">GND</text>
<text x="220.2" y="126.6">STEP</text>
<text x="220.2" y="129.2">DIR</text>
<text x="232.2" y="129.2">B1</text>
<text x="232.2" y="131.7">B2</text>
<text x="265.2" y="126.5" transform="rotate(-90 265.2 126.5)">4.7k</text>
<text x="29.7" y="134.2">GND</text>
<text x="67" y="135.7">R3</text>
<text x="183.5" y="137.1">Conn_01x03</text>
<text x="187.8" y="134.8">J2</text>
<text x="195.6" y="133.4">+3.3V</text>
<text x="220.2" y="134.2">M0</text>
<text x="220.2" y="136.8">M1</text>
<text x="261.8" y="133.4">J13</text>
<text x="261.9" y="135.6">DB9_Female</text>
<text x="32.5" y="143.3" transform="rotate(-90 32.5 143.3)">10k</text>
<text x="33.7" y="141.4">R1</text>
<text x="72" y="138.5" transform="rotate(-90 72 138.5)">10k</text>
<text x="87.7" y="142.2">Q3</text>
<text x="195.1" y="140.4">GND</text>
<text x="220.2" y="139.3">M2</text>
<text x="228" y="140.7" transform="rotate(-90 228 140.7)">GND</text>
<text x="230.5" y="140.7" transform="rotate(-90 230.5 140.7)">GND</text>
<text x="247.1" y="141.2">GND</text>
<text x="48.2" y="148.5">IC1</text>
<text x="72.4" y="146.5">R9</text>
<text x="73.4" y="148.8">100</text>
<text x="82.3" y="144.5">FDD8447L-F085</text>
<text x="84.6" y="148.8">G</text>
<text x="91.9" y="148.8">D</text>
<text x="107.5" y="146.1" transform="rotate(-90 107.5 146.1)">Screw_Terminal_01x02</text>
<text x="110" y="148.1" transform="rotate(-90 110 148.1)">J6</text>
<text x="114.7" y="146.1" transform="rotate(-90 114.7 146.1)">Conn_01x02</text>
<text x="118.9" y="148.1" transform="rotate(-90 118.9 148.1)">J9</text>
<text x="121.3" y="146" transform="rotate(-90 121.3 146)">Conn_01x02</text>
<text x="125.3" y="148" transform="rotate(-90 125.3 148)">J16</text>
<text x="183.5" y="149.8">Conn_01x03</text>
<text x="187.3" y="147.5">J12</text>
<text x="195.6" y="146.1">+3.3V</text>
<text x="228" y="148.8">GND</text>
<text x="40.1" y="155.2">N/A_1</text>
<text x="44.5" y="150.8">UCC27324D</text>
<text x="53.9" y="155.2">N/A_2</text>
<text x="73.8" y="155.1">R7</text>
<text x="84.6" y="151.4">S</text>
<text x="195.1" y="153.1">GND</text>
<text x="27.1" y="160.4">GND</text>
<text x="40.1" y="157.7">INA</text>
<text x="40.1" y="160.3">GND</text>
<text x="53.9" y="157.7">OUTA</text>
<text x="55.2" y="160.3">VDD</text>
<text x="72.8" y="157.7">470</text>
<text x="81.8" y="162" transform="rotate(-90 81.8 162)">D3</text>
<text x="89.7" y="157.5">GND</text>
<text x="99.8" y="157.5">10k</text>
<text x="99.9" y="161.7" transform="rotate(-90 99.9 161.7)">R19</text>
<text x="195.6" y="158.8">+3.3V</text>
<text x="40.1" y="162.8">INB</text>
<text x="53.9" y="162.8">OUTB</text>
<text x="57.4" y="166.7">0.1uF</text>
<text x="64.9" y="165.4">C1</text>
<text x="72.6" y="166.7">R10</text>
<text x="82.3" y="164.8">FDD8447L-F085</text>
<text x="84.4" y="162.1" transform="rotate(-90 84.4 162.1)">LED</text>
<text x="87.7" y="162.5">Q4</text>
<text x="36.3" y="172.1">R2</text>
<text x="49.9" y="170.6">GND</text>
<text x="59.8" y="171.7">C2</text>
<text x="73.4" y="169.2">100</text>
<text x="84.6" y="169.2">G</text>
<text x="84.6" y="171.7">S</text>
<text x="91.9" y="169.2">D</text>
<text x="109.8" y="169.3" transform="rotate(-90 109.8 169.3)">J7</text>
<text x="118.7" y="169.2" transform="rotate(-90 118.7 169.2)">J10</text>
<text x="126.3" y="169.2" transform="rotate(-90 126.3 169.2)">J18</text>
<text x="35.1" y="174.1" transform="rotate(-90 35.1 174.1)">10k</text>
<text x="58.1" y="174.3">1uF</text>
<text x="64.6" y="177.3">+3.3V</text>
<text x="72.7" y="179.1">R4</text>
<text x="81.6" y="177.8">R8</text>
<text x="98.9" y="177.6">10k</text>
<text x="32.5" y="181.5">GND</text>
<text x="72" y="181.6" transform="rotate(-90 72 181.6)">10k</text>
<text x="80.7" y="180.4">470</text>
<text x="89.7" y="184.7" transform="rotate(-90 89.7 184.7)">D4</text>
<text x="92.3" y="184.9" transform="rotate(-90 92.3 184.9)">LED</text>
<text x="94.5" y="184.9">GND</text>
<text x="98.7" y="180.4">R18</text>
<text x="69.3" y="188.8">GND</text>
<text x="115.9" y="187" transform="rotate(-90 115.9 187)">Conn_01x02</text>
<text x="122.7" y="186.7" transform="rotate(-90 122.7 186.7)">Conn_01x02</text>
<text x="107.2" y="196.2" transform="rotate(-90 107.2 196.2)">Screw_Terminal_01x02</text>
</g>
<text font-size="1.8" fill="#0000c2" x="119.4" y="22.9">Mounting Holes</text>
<g font-size="1.8">
<text x="33.1" y="25.4">SDA</text>
<text x="33.3" y="27.9">SCL</text>
<text x="17.8" y="35.6">GPIO17</text>
<text x="31.7" y="30.5">1-wire</text>
<text x="68.6" y="33">UART_RX</text>
<text x="68.6" y="30.5">UART_TX</text>
<text x="80" y="35.6">GPIO18</text>
<text x="174.4" y="32.8">rpi_gnd</text>
<text x="17.8" y="40.6">GPIO22</text>
<text x="17.8" y="38.1">GPIO27</text>
<text x="80" y="40.6">GPIO23</text>
<text x="17.8" y="45.7">UART_TX_NanopiM4</text>
<text x="80" y="43.2">GPIO24</text>
<text x="17.8" y="48.3">UART_RX_NanopiM4</text>
<text x="80" y="48.3">GPIO25</text>
<text x="38" y="74.9">rpi_gnd</text>
<text x="62.2" y="74.9">rpi_gnd</text>
<text x="77.3" y="75.8">GPIO17</text>
<text x="76.8" y="88.3">GPIO18</text>
<text x="203.1" y="118.1">GPIO24</text>
<text x="203.1" y="125.7">GPIO25</text>
<text x="203.1" y="128.3">GPIO27</text>
<text x="243.8" y="128.3">1-wire</text>
<text x="21.8" y="151.3">GPIO22</text>
<text x="24.2" y="164.7">GPIO23</text>
</g>
</svg>
